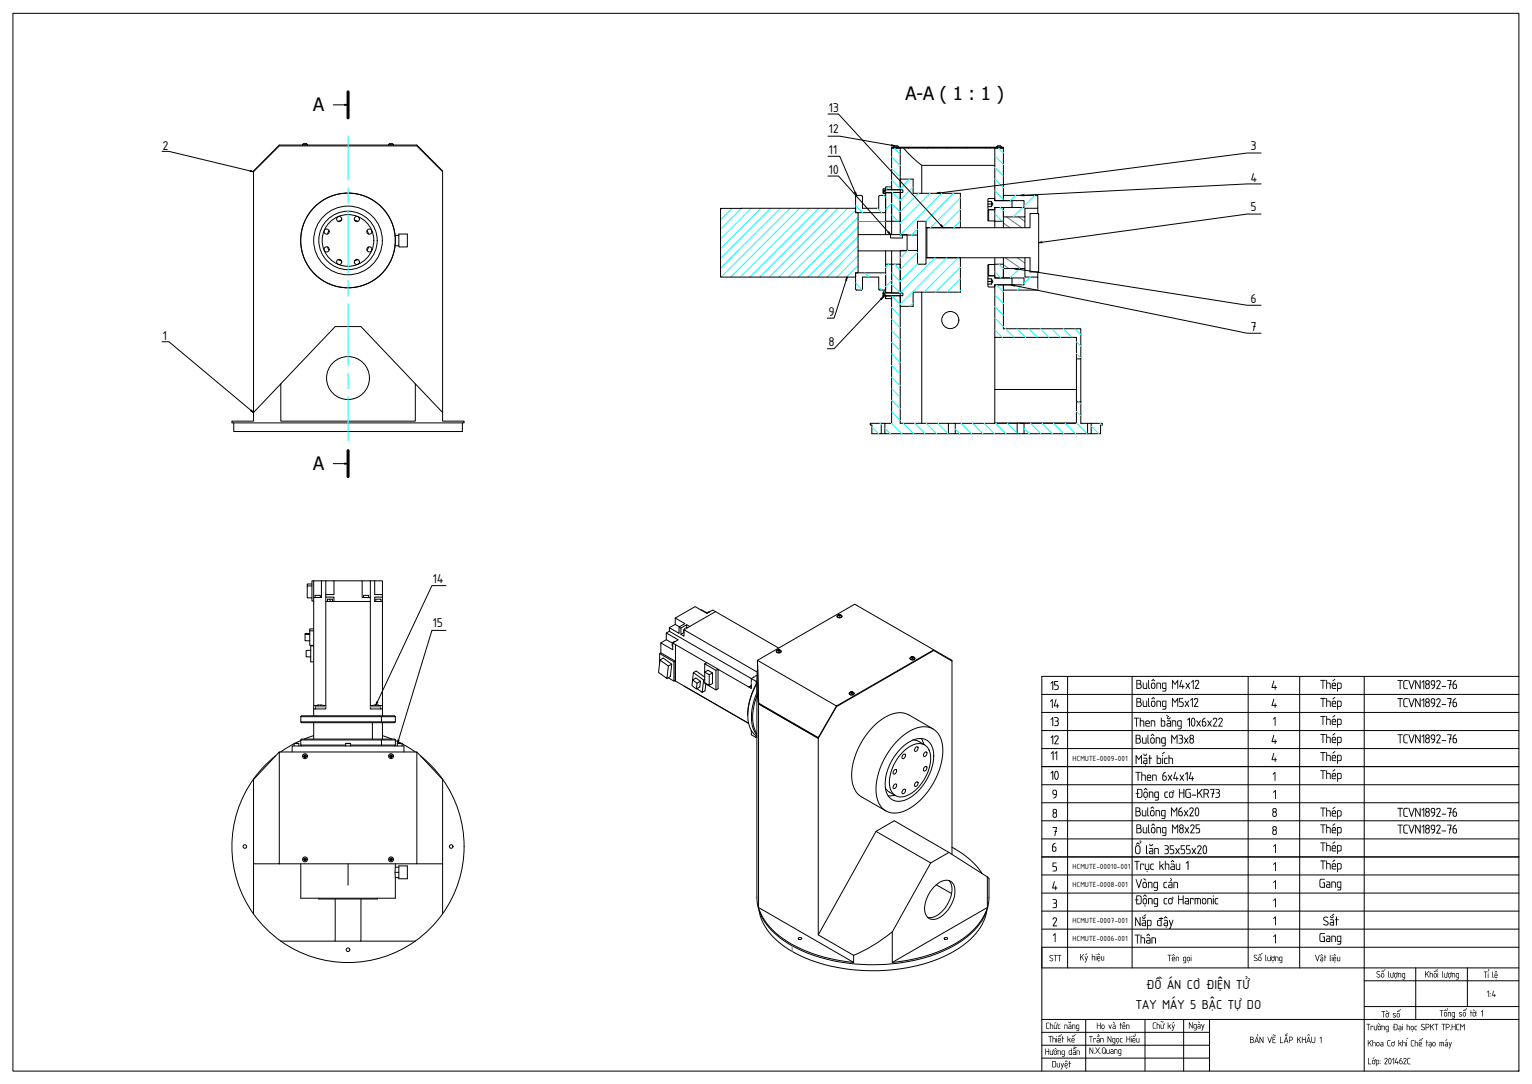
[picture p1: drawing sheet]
<svg xmlns="http://www.w3.org/2000/svg" width="594mm" height="420mm" viewBox="0 0 594 420" stroke-linecap="round" stroke-linejoin="round" font-family="sans-serif">
<g fill="none" stroke="#000" stroke-width=".39">
<path d="M5 5.2h584v410h-584zM62.8 58.7h2.7l32.8 7.8M117.3 56.1a1.33 1.33 0 0 1 1.9 0M117.4 56.2h1.9M129.2 40.6h5.8M133.6 40.4l1.4 .2-1.4 .3M150.7 56.1a1.33 1.33 0 0 1 1.9 0M150.7 56.2h1.9M321.1 44.2h4l40.7 44.1M321.1 52.8h4.5l21.4 3.7M345.7 56.1l1.3 .4h-1.4M489 59.3h-5.4l-120.3 15.6"/>
<path d="M97 66l1.3 .5h-1.3M98.3 66.5l10-9.9h53.3l10 9.9M98.3 66.5v-.2l10-10.1h53.3l10 10.1v.2M98.3 66.5v93.4l-32.8-27.4h-2.7M171.6 66.5v93.4M321.1 60.6h4.5l6.5 15.1M321.1 68.2h4.1l20.1 22.7v1.3h4.7v-1.3M331.8 74.4l.3 1.3-.7-1.1M364.5 74.5l-1.2 .4 1.3 .1M397.1 75.5l-1.4 .2 1.4 .2M489 71.3h-5.4l-87.9 4.4M127 95.7l.6 1.3"/>
<path d="M127.6 89.4l-.6 1.3M132.5 85.3l-1.4 .6M137.5 85.3l1.3 .5M142.4 89.4l.5 1.3M142.9 95.8l-.5 1.3M153.2 95.3h1.5M153.2 91.2h1.5M154.7 90.7h3.3v5h-3.3zM332.8 90.9v6.3M344.6 89.8l.7 1.1-1-.8M365 87.1l.8 1.2-1.1-.9M404 93.7l-1.2 .4h1.3"/>
<path d="M489 83h-5.4l-80.8 11.1M131.1 100.6l1.4 .6M138.8 100.6l-1.3 .5M327.9 108.6l.6-1.2-.2 1.4M328.5 107.4l-5.1 15.9h-2.6M341.5 115.8l1-.8-.7 1.1M342.5 115l-19.1 20.2h-2.6M392.2 110.4l91.4 18.8h5.4M393.2 104.1l90.4 14.2h5.4M393.5 110.5l-1.3-.1 1.3 .5M394.6 104.1h-1.4l1.4 .4M97.4 158.9l.9 1-1.2-.7"/>
<path d="M108.9 148.8l21.1-22.2h10l21.1 22.2M90 163.2h8.3v-3.3l10.6-11.1v14.4h52.2v-14.4l10.5 11.1v3.3h8.4v.7h-90zM90.6 163.9v3.4h88.7v-3.4M129.2 179.7h5.8M133.6 179.5l1.4 .2-1.4 .2M121 227.1h-1.9v4.6h1.9M121 226.4h-1.9v.7M121.6 225.1h-.6v7.9h.6M122.2 231.6v-.8h2v.8M124.6 225.1v6.5h-3v18.7M124.6 225.1h-3v6.5M124.6 225.1h1.7"/>
<path d="M126.3 231.4h3.2v1.7M126.3 230.5v2.6M127 233.1v-.9h1v.9M128 232.2h1v.9M129.5 225.1v5.4h-3.2M129.5 225.1h10.9v6.5h3.2M129.5 225.1h-3.2v5.4M140.4 225.1h3.2v6.5M141 231.6v-.8h2v.8M143.6 231.6v1.5M143.6 225.1h1.7M145.3 225.1h3v5.4"/>
<path d="M145.3 225.1v5.4h3M145.7 233.1v-.9h2.1v.9M148.3 230.5v.9h-3v1.7h3M148.3 231.4v43.4M172.9 227h-5.4l-21.7 46.3M261.8 239.6v2.4M271.7 236.3l2.5 1.3M275.1 237.2l-.3-.1-.7 .6M277.4 237.1l-1-.7-2.3 1.3-4.5-2.6-7.8 4.5 3.8 2.1-2.3 1.3M324.6 238.8a1.03 1.03 0 0 0 .9 .7 1.03 1.03 0 0 0 1-.7M324.7 238.6a.85 .85 0 0 1 1.1-.5 .85 .85 0 0 1 .4 1.1 .89 .89 0 0 1-1 .3 .89 .89 0 0 1-.5-.9zM325.1 238.4h.9a.45 .45 0 0 1-.5 .4 .45 .45 0 0 1-.4-.4z"/>
<path d="M325.2 238.4l.7 .1-.3 .2zM325.3 238.6h.1M325.4 238.3l-.1 .3M325.4 238.5l.4 .1M325.7 238.6h-.4M325.8 238.3v.3M120.1 244.5v5.6h1.5M120.1 245.9h-1.8v2.5h1.8M120.1 245.5h-1.8v.4M120.5 250.3h1.1v6.2h-1.1zM120.5 252.1h-1.8v2.5h1.8M121.6 256.5v17h1.6"/>
<path d="M121.6 243.8h-1.5v.7h1.5M172.9 244.3h-5.4l-13.4 43.8M255.8 253.3l5.5 3.2M255.9 255.8l-.5 4.8 3.2 2.4 .6-4.9M256.3 253l-.5 .3v3.6M258.4 245.4v2.5l2.4 1.4M258.4 247.9l-2.1 1.3M260.5 257.4l-1.3 .7-3.3-2.3 1.3-.7 3.3 2.3-.6 4.9-1.3 .7M260.9 250.4l-.3-.4 .3-.8v2.6l-4.6-2.6v3.8l5.5 3.2v7.5l-.5 .3v-7.5l.5-.3M261.8 248.7l-.9 .5M261.9 249.9l-1-.7 2.1-1.2-4.6-2.6 1.2-.7 31.8 18.3M263.5 243l-1.7-1-2.2 1.3"/>
<path d="M265.2 244.2v1l-1.2 .7M266.3 243.5h-.5l-.6 .6v2.5l-1.2-.7v-2.4l-.7-.5v2.5l-3.7-2.2v1.4M266.3 243.5h.1M266.3 242.1v1.4M267.5 242.8l-1.2-.7-2.3 1.4M273.3 257.3l.8-.5 4.3 2.6-.8 .4v7.6l.8-.4v-7.6l13 7.5v-3.9M273.3 257.3l4.3 2.5M273.3 257.3v3.2M274.1 256.9l-12.2-7v14.1l28.4 16.4-25.1-14.5M293.7 255.9l30.7 17.7-7.1 12.3-23.1-13.4zM293.8 258.5l-.3 7.4 .6 6.9M301 252.4a.98 .98 0 0 0 1 .7 .98 .98 0 0 0 .9-.7"/>
<path d="M301.1 252.2a1.12 1.12 0 0 1 1.7 0M301.1 252.2a.87 .87 0 0 0 .9 .8 .87 .87 0 0 0 .9-.7l-.1-.1M301.6 252a.41 .41 0 0 1 .5-.2 .41 .41 0 0 1 .2 .5h-.7zM301.6 252.1l.3-.2 .5 .2-.3 .2zM301.7 252.2h.5M301.7 252.3h.1M301.9 251.9l-.2 .4M302 251.2l-24.5-14.1-12.3 7 28.4 16.4M302.2 251.9v.3h-.3M352.9 255.2a1.03 1.03 0 0 0 .9 .6 1.03 1.03 0 0 0 1-.6M353 254.9a1.12 1.12 0 0 1 1.7 0M353 254.9a.85 .85 0 0 0 .8 .8 .85 .85 0 0 0 .9-.8"/>
<path d="M353.4 254.7a.41 .41 0 0 1 .5-.2 .41 .41 0 0 1 .3 .5h-.7zM353.5 254.8l.3-.2 .4 .3-.7 .1zM353.6 255h.1M353.8 254.6l-.2 .4M353.8 254.9h.3M353.9 254.9h.1M353.9 254.9h-.3M354.1 254.7v.2M362.1 251.9l-30.7-17.7-37.7 21.7 .5 16.9M369.2 256.2v-.3l-7.1-4-37.7 21.7M116.6 279.8h36.7M116.6 277.8v2"/>
<path d="M116.6 277.8l.4-.3h36l.3 .3M116.6 279.8l.4 .3h36l.3-.3M116.6 277.8h31.3M121.6 277.5v-2.7h4.7v-41.7h17.3v41.7h4.7v2.7M121.6 273.5v1.3M122.4 274v.8M122.5 273.8l-.1 .2M123.3 273.4l-.9 .5M123.3 273.4h.1M124.1 273.3l-.8 .1M124.2 273.3l.3 .1M124.5 273.3l.8 .1"/>
<path d="M124.6 273.3v.1M125.3 273.4l.9 .5M125.4 273.4h.1M125.5 273.5h.8M126.2 273.8l.1 .1M143.6 273.5h.9M143.7 273.8l-.1 .1M144.5 273.4h.1M144.6 273.4l-.9 .5M145.8 273.4h-1.2M145.8 273.3l.8 .1M145.8 273.3v.1"/>
<path d="M146.1 271.9l-.3 1.4 .7-1.1M146.6 273.4l.9 .5M146.6 273.4h.1M146.7 273.5h1.6M147.4 273.8l.1 .2M147.6 274v.8M153.3 277.8h-5.4v2M153.3 277.8v2M259.1 262.7l2.2 1.3M261.6 263.8l.3 .1M268.6 263.6l.3-2.9 4 2.9-.6 4.8-2-1.5M268.6 263.6l1.2-.8 1.8 1.3-.2 2.2-1.3 .7"/>
<path d="M268.6 263.6l1.7 1.2-.2 2.2-1.8-1.2zM268.9 260.7l1.1-.6 3.3 2.3M271.6 264.1l-1.3 .7M273.3 264.7l4.3 2.7M273.3 260.5l1.2-.7 1.8 1v4.1l-1.3 .7M273.3 260.5l1.7 1v4.1l-1.7-.9zM273.3 263.4l-.4 .2M273.7 265.1l-.3 2.7-1.1 .6M276.3 260.8l-1.3 .7M291.4 263l1.9 1.1v1M291.4 265.8l-1 .5 1-.5M292.6 262.2l-.4 .4"/>
<path d="M293.1 262l-.4 .2M293.5 264.5v83.4a20.3 20.3 0 0 0 9.4 16 62.1 62.1 0 0 0 38.2 10 57.5 57.5 0 0 0 34.7-11.4 19.6 19.6 0 0 0 7.7-14.6v-7.4l-.6-.6M293.5 269.7a16.8 16.8 0 0 0 0 14.6M293.5 268.5a18.4 18.4 0 0 0-.8 15.4l.8 1.1M293.5 264.8a22.8 22.8 0 0 0-3 16.5l1.3 2.5 1.7 1.6M293.5 264.7a26.3 26.3 0 0 0-3.5 12.5M293.5 264l-.2 .1M293.6 261.7l-2.2 1.3M294.1 272.8v78.9a27.8 27.8 0 0 0 16 15.9 64.1 64.1 0 0 0 20.9 5.4v-2.7l-13.7-7.9v-76.2M294.1 272.8l23.2 13.4 7.1-12.3 37.7-21.8 7.1 4.1v74.9M294.2 272.5v.3l23.1 13.4M329.3 268.8a1.01 1.01 0 0 0 1.6 .5"/>
<path d="M329.4 268.5a.97 .97 0 0 1 1-.4 .97 .97 0 0 1 .7 .9 .99 .99 0 0 1-1 .3 .99 .99 0 0 1-.7-.8zM329.8 268.3l.8-.1a.39 .39 0 0 1-.3 .5 .39 .39 0 0 1-.5-.4zM329.9 268.4l.7-.1v.2l-.3 .1zM330.2 268.2l-.2 .4 .3-.1M330.2 268.5h.1M330.6 268.3v.3M331.2 268.9l-.3 .3M331.2 268.8v.1M404 276.1h185M404 269.2h185M439 262.2v113M484 262.2v113"/>
<path d="M529 262.2v153M589 262.2h-185v113h185M106.9 292.9a45 45 0 0 0-4.9 65.8 45 45 0 0 0 65.9 0 45 45 0 0 0-4.9-65.8M108.3 291.5v43.3h-10v-32.7zM108.3 291.5h53.3v43.3h-53.3M113.3 291.5v-2.4h43.3v2.4M114 288.3l-5.1 3.2M114.1 288.2l1.7-.1 .1 1M114.1 288.2h1.8M114.1 288.2v.9M116.6 287l-2.2 1.1M116.6 286.8h36.7"/>
<path d="M116.6 286.8v2M116.6 286.8l.4-.3h36l.3 .3M116.6 288.8l.4 .3M116.6 288.8h17.4M118.1 292.8h.4v.7l-.6-.4zM121.6 285.1l-3.7 1.4M121.6 280.1v6.4M134 288.2h1.9M135.9 288.2l-1.7-.1-.2 1M135.9 288.2v.9M135.9 288.8h17.4M144.4 280.1v6.4"/>
<path d="M147.9 286.8v2M148.3 285.1l3.7 1.4M148.3 280.1v6.4M151.4 292.8l.6 .3-.2 .4h-.4zM153.3 287l2.3 1.1M153.3 286.8v2M153.3 288.8l-.3 .3M154.1 288.2h1.8M154.1 288.1v1M154.1 288.1l1.8 .1M154.3 286.8l-.2 1.3 .6-1.2M155.9 288.3l5.2 3.2"/>
<path d="M155.9 288.2v.9M161.6 291.5l10 10.6v32.7h-10M291.4 283.2v1.6l1.9 1.1v-.7M293.5 285.8l-.2 .1M317.3 285.9v.3M346.9 298.4l.2-.1a.8 .8 0 0 1 .7 .7 .8 .8 0 0 1-.7 .8l-.2 .2a.82 .82 0 0 1-.7-.8 .82 .82 0 0 1 .7-.8zM347.6 287.6a14.8 14.8 0 0 1 12-5.8 7.9 7.9 0 0 1 6 8.5 27.8 27.8 0 0 1-15 24.1 7.2 7.2 0 0 1-10.6-5.7 26.4 26.4 0 0 1 7.6-21.1zM349.8 289.6a9.1 9.1 0 0 1 9.1-3 7.4 7.4 0 0 1 3 8.5 20.2 20.2 0 0 1-11.2 15.1 5.4 5.4 0 0 1-7.4-5.8 20.6 20.6 0 0 1 6.5-14.8zM350 291.6a7.8 7.8 0 0 1 8.5-2.9 6.7 6.7 0 0 1 2.2 7.4 16.5 16.5 0 0 1-10.2 12.7 4.4 4.4 0 0 1-5.6-4.4 16.9 16.9 0 0 1 5.1-12.8zM350.3 292.4l.5-.1a.97 .97 0 0 1 .1 1.2 .97 .97 0 0 1-1.1 .4v-.6zM354 286.8l1.8 .3 2.7 1.6M355.1 289.6l.6-.2a.96 .96 0 0 1 .1 1.2 .96 .96 0 0 1-1.1 .4l-.1-.5z"/>
<path d="M357.3 286.3l1 2.3M358.4 297.5l.5-.4a.8 .8 0 0 1 .7 .8 .8 .8 0 0 1-.7 .8l-.4 .2-.4-.2zM358.6 291.6l.3-.1a.8 .8 0 0 1 .7 .7 .8 .8 0 0 1-.7 .8l-.2 .2a.8 .8 0 0 1-.7-.8 .8 .8 0 0 1 .6-.8zM361.8 282.5l-9.4-5.4a9.6 9.6 0 0 0-10.2 1.5 28.3 28.3 0 0 0-11.9 23.6 8.6 8.6 0 0 0 3.8 6.7l9.4 5.4M404 297.1h185M404 290.2h185M404 283.2h185M98.3 302v.1M171.6 302v.1M343.3 305.4l1.1 1.3 2.8 1.7M346.9 304l.2-.1a.8 .8 0 0 1 .7 .8 .8 .8 0 0 1-.7 .8l-.4 .2-.4-.3zM346.9 308.2l-2.5 .3"/>
<path d="M350.3 306l.5-.2a1.06 1.06 0 0 1 .2 1.2 1.06 1.06 0 0 1-1.1 .6l-.1-.7zM354.9 303.4l.8-.4a.96 .96 0 0 1 .1 1.2 .96 .96 0 0 1-1.1 .4zM404 318.1h185M404 311.2h185M404 304.2h185M98.3 334.8v19.4M116.6 334.8v13.3h36.7v-8M118.1 332.8h.4v.7l-.6-.4zM135 334.8v8.3M151.4 332.8l.6 .3-.2 .4h-.4zM153.2 338.1h1.5M153.3 336.1v4"/>
<path d="M153.3 334.8v1.3M153.3 336.1h1.4M154.7 335.6h3.3v5h-3.3zM171.6 334.8v19.4M339.7 322.2l21.2 12.3-14.9 26.7M360.9 334.5l7.1-4.1 14.9 9.5M368 330.4l-21.2-12.3-7.1 4.1-22.4 40.2M369.2 328.4a30.3 30.3 0 0 1 11.6 10.2M382.9 339.9v11.8a27.8 27.8 0 0 1-16 15.9 64.1 64.1 0 0 1-20.9 5.4v-11.8M404 339.1h185M404 332.1h185M404 325.2h185"/>
<path d="M123.6 348.1v.3h22.7v-.3M130 348.4v16.4h-21.1M140 348.4v16.4h-10M153.3 340.1h1.4M294.1 351.7l36.9 21.3M294.4 353a23.4 23.4 0 0 0 12.8 15.8 68.7 68.7 0 0 0 44.3 6.4 45.8 45.8 0 0 0 26.9-13.4l2.5-3.7 1.1-2.5 .7-2.6M362.2 343.7a5.6 5.6 0 0 1 6.5-2.1 5.9 5.9 0 0 1 1.1 6.8 11.5 11.5 0 0 1-7.6 8 3.5 3.5 0 0 1-3.7-4.2 13.3 13.3 0 0 1 3.7-8.5zM363.1 342.9l5.9 3.4M368 341.3a7.9 7.9 0 0 1-.5 9.1 9.3 9.3 0 0 1-7.1 5.3l-.7-.1M382.9 351.7l-36.9 21.3M404 353.1h185M404 346.2h185"/>
<path d="M140 364.8h21.1M309.6 363.6a.71 .71 0 0 1 .7-.3 .71 .71 0 0 1 .6 .6 .71 .71 0 0 1-.8 .3 .71 .71 0 0 1-.5-.6zM346 361.2l-8.1 5.6-6.9 3.5M366.2 363.6a.62 .62 0 0 1 .7-.3 .62 .62 0 0 1 .4 .7l-.8 .1zM404 360.1h185M549 375.2v19.9M569 375.2v14.9M589 367.2h-185v48M404 395.1h185M421 395.1v20.1M444 395.1v20.1M459 395.1v20.1"/>
<path d="M469 395.1v20.1"/>
<circle cx="126.7" cy="96.7" r=".99"/>
<circle cx="126.7" cy="89.8" r=".99"/>
<circle cx="131.5" cy="84.9" r=".99"/>
<circle cx="134.9" cy="93.2" r="18.4"/>
<circle cx="135" cy="93.2" r="13.3"/>
<circle cx="135" cy="93.2" r="11.3"/>
<circle cx="135" cy="93.2" r="10"/>
<circle cx="138.4" cy="84.9" r=".99"/>
<circle cx="143.2" cy="96.7" r=".99"/>
<circle cx="143.2" cy="89.8" r=".99"/>
<circle cx="131.5" cy="101.5" r=".99"/>
<circle cx="138.4" cy="101.5" r=".99"/>
<circle cx="135" cy="146.5" r="8.3"/>
<circle cx="118.3" cy="293.1" r=".95"/>
<circle cx="118.3" cy="293.1" r=".49"/>
<circle cx="118.3" cy="293.1" r=".32"/>
<circle cx="151.6" cy="293.1" r=".95"/>
<circle cx="151.6" cy="293.1" r=".49"/>
<circle cx="151.6" cy="293.1" r=".32"/>
<circle cx="94.9" cy="328.1" r=".7"/>
<circle cx="118.3" cy="333.1" r=".95"/>
<circle cx="118.3" cy="333.1" r=".49"/>
<circle cx="118.3" cy="333.1" r=".32"/>
<circle cx="151.6" cy="333.1" r=".95"/>
<circle cx="151.6" cy="333.1" r=".49"/>
<circle cx="151.6" cy="333.1" r=".32"/>
<circle cx="175" cy="328.1" r=".7"/>
<circle cx="135" cy="368.1" r=".7"/>
</g>
<path d="M265.8 243.5l.2 .2M122.4 274h3.9M122.5 273.9h3.8M143.6 274h4M143.7 273.9h3.8M291.4 264.5v.4M293 262.1l-.4 .2M307.2 366.6v2.2" fill="none" stroke="#808080" stroke-width=".39"/>
<!-- layer: 0 -->
<g fill="none" stroke="#000" stroke-width=".39">
<path d="M345.8 57.4h3.3v16.1h-3.3zM345.8 57.1h43.3v.3h-43.3zM346.5 56.9l.4-.4h1l.5 .4M346.5 56.9v.2M346.5 56.9h1.9M348.4 56.9v.2M350.4 57.4l3.4 3.6 3.6 3.1M352.5 57.1l-.3 .3M360 57.1l-.3 .3M367.5 57.1l-.3 .3M375 57.1l-.3 .3M382.5 57.1l-.3 .3"/>
<path d="M385.8 57.4h3.3v20.4h-3.3zM386.5 56.9l.5-.4h.9l.5 .4M386.5 56.9v.2M386.5 56.9h1.9M388.4 56.9v.2M332.1 75.7h2l.3 .4v4.6h6.4v-4.6l.3-.4h2l.3 .4v6.3h-11.6v-6.3zM342.4 73.7v.4M342.4 73.7h.5M342.6 74.5l-.2 .2M342.9 73.7l.2 .4-.2 .4h-.5v.4l1 .1v-.4M342.9 73.7v.8M342.9 74.1h-.5v.4"/>
<path d="M343.4 73.5v-.3h-.9l-.1 .5M343.4 74.8h2.4v11h-2.4zM343.4 72.4h2.4v1h-2.4zM343.5 74.6h.1M343.5 73.5h.1M343.5 73.6l6.6 .1-.1 .9h-6.5M343.5 73.6l-.4 .4M345.8 74.6h3.3v11.2h-3.3zM345.8 73.5v.1M345.8 74.6h.1M349.1 69.4h5v5.5h18.3v13.4h-13.3v-2.5h-3.3v5.3h-6.7zM357.4 64.1v10.8"/>
<path d="M357.4 64.1h28.4M383.1 78.1v1M384.4 78.1v2M384.4 79.1h-1.3v1M389.1 75.7h13.3v5h-5v3.4h-8.3v-3.7h8v-2.6h-8zM279.4 80.8l52.4-.1v1.7h1v8.5h19v6.3h-19v8.5h-1v1.7h-52.4zM343.4 85.8v5.1M343.4 97.2v5.2M345.8 85.8v5.1M345.8 97.2v5.2M349.1 97.1h6.7v5.3h3.3v-2.5h13.3v13.3h-18.3v5.5h-5zM355.8 91.1v6"/>
<path d="M359.1 88.3v11.6M359.4 88.3h40v-5.5h3.4v22.6h-3.4v-5.5h-40zM383.4 81.3l-.3 .3v3.8l.3 .2h2.4M383.4 81.3h2.4M383.4 81.3v4.3M385.8 85.8h3.3v2.5M385.8 85.8v-5.4h3.3v5.4M385.8 85.8v2.5M385.8 99.9v2.5M385.9 80.4l-.1 .8h-2.4l-.3-.2v-.9h1.3l.6-1-.6-1h-1.3v-.9l.3-.3h2.4l.1 .8 6.3 .1 .2 .2v2.2l-.2 .2h-6.3M389.1 99.9v2.5M397.4 84.1v4.2"/>
<path d="M397.4 99.9v4.2M402.4 80.7v2.1M331.8 105.7h11.6v6.4l-.3 .3h-2l-.3-.3v-4.7h-6.4v4.7l-.3 .3h-2l-.3-.3zM342.4 114.5l.1 .5h.9v-.4M342.4 113.7h.5M342.4 114.5h.5M342.9 113.7l.2 .4-.2 .4M342.9 113.7v.8M342.9 114.1h-.5v.4M343.4 113.5v-.3h-.9l-.1 .9M343.4 114.8h2.4v.9h-2.4zM343.4 102.4h2.4v11h-2.4z"/>
<path d="M343.5 114.6h.1M343.5 113.5h.1M343.5 113.6l6.6 .1-.1 .9h-6.5M345.8 114.6h3.3v49.5h18.7v4h-24.7v-4h2.7zM345.8 102.4h3.3v11.1h-3.3zM345.8 113.5v.1M345.8 114.6h.1M357.4 113.2v50.9M383.1 108.1v1M383.4 102.5l-.3 .3v3.8l.3 .2h2.4M383.4 102.5h2.4M383.4 102.5v4.3"/>
<path d="M384.4 108.1v2M384.4 109.1h-1.3v1M385.8 110.4h3.3v17h30v11.7h-1.7v-8.3h-31.6zM385.8 102.4v5.3h3.3v-5.3M385.8 102.4h3.3M385.9 110.4l-.1 .9h-2.4l-.3-.3v-.9h1.3l.6-1-.6-1h-1.3v-.9l.3-.3h2.4l.1 .8h6.3l.2 .3v2.2l-.2 .2h-6.3M389.1 104.1h8.3v3.3h5v5h-13.3v-2h8v-2.7h-8zM402.4 105.4v2M385.8 130.8v20.2h31.6M417.4 139.1v16.6M419.1 139.1v25h2.6v4M385.8 151v13.1h-15.4"/>
<path d="M419.1 155.7h-1.7v8.3h-31.6h31.6M337.5 164.1h4.2v4h-3.6v-3.3h-.6zM341.7 164.1h1.4M341.7 168.1h1.4M367.8 164.1h2.6v4h-2.6M370.4 168.1h51.3M394.4 168.1v-4h2.7v4M421.7 164.1h1.4v4h-1.4M423.1 164.1h4.3v.7h-.6v3.3h-3.7"/>
<circle cx="368.5" cy="124.1" r="3.3"/>
</g>
<path d="M389.1 86.4l2.5 1.9M389.9 99.9l5.9 4.2M390.3 84.1l6 4.2M394.5 99.9l2.9 2.1M394.9 84.1l2.5 1.8M389.1 102.6l2.1 1.5" fill="none" stroke="#58ba48" stroke-width=".39"/>
<g fill="none" stroke="#0ff" stroke-width=".39">
<path d="M135 52.7v17.1M346.9 57.4l2.2 2.3M387.2 57.4l1.9 1.9M135 72.8v6M331.8 79.8l2.6 2.6M342.7 75.7l.7 .8M344.7 72.4l-1 1M345.8 69.8l3.3 3.4M345.8 65.3l3.3 3.4M345.8 60.8l3.3 3.4M346.1 74.6l3 3M352.7 69.4l-3.6 3.6"/>
<path d="M354.1 72.5l-5 5.1M356.2 74.9l-7.1 7.1M360.7 74.9l-11.6 11.6M365.2 74.9l-16.1 16.1M369.7 74.9l-10.9 10.9M372.4 76.7l-11.6 11.6M385.8 73.9l3.3 3.3M385.8 69.4l3.3 3.3M385.8 64.9l3.3 3.3M385.8 60.4l3.3 3.4M393.8 75.7l-2 2.1M401.2 75.7l-4.1 4.2"/>
<path d="M135 81.7v24M280.1 80.8l-.7 .6M283.8 80.8l-4.4 4.4M287.6 80.7l-8.2 8.2M291.3 80.7l-11.9 11.9M295.1 80.7l-15.7 15.7M298.8 80.7l-19.4 19.4M302.6 80.7l-23.2 23.2M306.3 80.7l-26.7 26.7M310 80.7l-26.6 26.7M313.8 80.7l-26.7 26.7M317.5 80.7l-26.7 26.7"/>
<path d="M321.2 80.7l-26.6 26.7M325 80.7l-26.7 26.7M328.7 80.7l-26.6 26.7M331.8 81.4l-26 26M332.8 84.2l-23.2 23.2M332.8 88l-19.5 19.4M332.8 91.7l-15.8 15.7M332.8 95.4l-12 12M332.8 99.2l-8.3 8.2M340.2 80.7l1.7 1.7M343.4 81.2l2.4-2.4 3.3 3.3M345.8 83.3l2.4 2.5"/>
<path d="M352 97.1l-2.9 2.9M355.8 97.8l-6.7 6.7M355.8 88.8l-2.3 2.3M362.6 99.9l-13.5 13.6M367.1 99.9l-18 18M371.6 99.9l-13.3 13.3M372.4 81.2l-7.1 7.1M372.4 85.6l-2.6 2.7M385.8 82.9l2.8 2.9M387.8 80.4l1.3 1.3M396.6 80.4l-3.7 3.7M135 108.8v6"/>
<path d="M135 117.8v24M331.8 109.7l2.5 2.5M332.8 102.9l-4.5 4.5M335.3 105.7l1.7 1.7M340.8 111.2l1.2 1.2M342.8 105.7l.6 .7M344.6 102.4l-1.2 1.2M345.8 108.8l-2.4 2.3M345.8 119.2l3.3 3.4M345.8 114.7l3.3 3.4M345.8 110.2l3.3 3.3M345.8 105.7l3.3 3.4"/>
<path d="M346.9 102.4l2.2 2.2M354.1 117.4l-1.3 1.3M355.8 102.3l-6.7 6.7M372.4 103.6l-9.6 9.6M372.4 108.1l-5.1 5.1M372.4 112.6l-.7 .6M385.8 118.8l3.3 3.3M385.8 114.3l3.3 3.3M385.8 105.3l2.4 2.4M386.3 110.4l2.8 2.8M387.4 102.4l1.7 1.8M395.4 104.1l-3.7 3.6"/>
<path d="M396.5 110.4l-2 2M399.5 107.4l-2.4 2.4M402.4 112l-.4 .4M345.8 137.2l3.3 3.3M345.8 132.7l3.3 3.3M345.8 128.2l3.3 3.3M345.8 123.7l3.3 3.3M385.8 127.8l2.9 3M385.8 123.3l3.3 3.3M389.9 127.4l3.3 3.4M394.4 127.4l3.3 3.4M398.9 127.4l3.3 3.4"/>
<path d="M403.4 127.4l3.3 3.4M407.9 127.4l3.3 3.4M412.3 127.4l3.4 3.4M416.8 127.4l2.3 2.3M417.4 137l1.7 1.7M417.4 132.5l1.7 1.7M135 144.8v5.9M135 153.8v17M345.8 159.6l3.3 3.4M345.8 155.2l3.3 3.3M345.8 150.7l3.3 3.3M345.8 146.2l3.3 3.3"/>
<path d="M345.8 141.6l3.3 3.4M417.4 159.5l1.7 1.6M418.2 155.7l.9 .9M338.1 165.4l2.7 2.7M341.3 164.1l.4 .5M343.1 165.9l2.1 2.2M345.8 164.1l3.9 4M350.2 164.1l4 4M354.7 164.1l4 4M359.2 164.1l4 4M363.7 164.1l4 4M370.4 166.3l1.8 1.8"/>
<path d="M372.7 164.1l4 4M377.2 164.1l4 4M381.6 164.1l4.1 4M386.1 164l4.1 4.1M390.6 164l3.8 3.9M395.1 164v.1M397.1 166.1l2 2M399.6 164l4 4.1M404 164l4.1 4.1M408.5 164l4.1 4.1M413 164l4.1 4.1M417.4 164l4.2 4.1"/>
<path d="M423.1 165.1l3 3M426.6 164.1l.6 .7"/>
</g>
<!-- layer: 0 -->
<path d="M332.8 85.9h10.6" fill="none" stroke="#808080" stroke-width=".39"/>
<path d="M135 35.6v10.1M135 174.7v10" fill="none" stroke="#000" stroke-width="1.2"/>
<!-- layer: Nhap -->
<path d="M529 390.1h60M529 380.2h60M404 400.1h65M404 405.1h65M404 410.1h65" fill="none" stroke="#000" stroke-width=".39"/>
<path d="M414 262.2v113M504 262.2v113" fill="none" stroke="#000" stroke-width=".39"/>
<g fill="#000">
<path d="M457.3 270.6h1.5l-.1 .2h-1.1v1.1h.8l.6 .6-.1 1-.6 .5-1-.1 1.1-.3 .3-.3-.2-.9-1.2-.3zM458 263.6l.3 .1-.6 2.3h.8v-.6l.2-.1 .1 .7 .6 .1-.6 .2-.1 .7-.2-.7-1.2-.1zM459.4 271.6h.3l.6 .9 .8-.9-.6 1.2 .6 1.2-.8-.9-.6 .8h-.3l.7-1.1zM459.8 264.6h.3l.5 .9 .6-.9 .3 .1-.7 1.1 .6 1.2-.8-.9-.8 .9 .6-1.2zM461.5 271.3l1-.7-.1 3.4-.2-.1v-2.8l-.5 .5zM461.9 264.3l1-.7-.1 3.4-.3-.1v-2.8l-.4 .5zM463.1 270.9l.8-.4 .7 .5-.1 .9-1.1 1.8h1.2l-.1 .3-1.6-.1 1.4-2.4-.3-.6-.9 .5zM463.4 263.9l1-.4 .6 .6v.7l-1.2 1.9h1.1l.1 .3-1.7-.1 1.4-2.4-.5-.6-.8 .5zM470.7 278.3l.7-.1 .6 .6-.1 .6-1.1 1.9h1.1v.3h-1.6l1.4-2.5-.4-.6-.9 .5zM472.5 278.6l1.1-.4 .5 .5v.7l-1.2 1.9h1.2v.3h-1.7l1.4-2.5-.4-.6-.9 .5zM559.1 272.9l1.7 .2-1.7 .1zM559.1 265.9l1.7 .2-1.7 .1z"/>
<path d="M561.2 270.6l1.7 .2-.3 1.4 .3 .2-.4 .1-.4 1.6-.2-.2 .3-1.4-.3-.3h.3l.3-1.2h-1.2zM561.2 263.7h1.7l-.3 1.5 .3 .2-.4 .2-.4 1.5-.2-.2 .3-1.3-.3-.3 .3-.1 .3-1.3h-1.3zM451.5 293.9l1.2-.2v.3l-1 .3 .1 1.4 .9 .1v.3h-.9l-.4-.4zM453.2 292.7l.3 .1v.9h.9l.4 .4v2l-.3-.1v-1.6l-.2-.4h-.8v2l-.3 .1zM457 284.8h1.1l.6 .6-.3 .9 .3 .5v.8l-.6 .6h-1l-.1-.2 1.4-.4v-.8l-1.1-.4 .9-.4 .2-.6-1.3-.3zM460.3 299.2l.3 .1-.1 3.3-.3-.1v-2.7l-.7 .3zM459.2 285.8l.8 .9 .6-.8h.3l-.7 1.1 .6 1.2-.8-.8-.8 .8 .6-1.2zM463.9 279.3h.3l.6 .8 .8-.9-.6 1.2 .6 1.2-.8-.8-.6 .8h-.3l.7-1.2zM468.2 279.3h.3l.5 .8 .6-.9 .3 .1-.7 1.1 .6 1.2-.8-.8-.6 .8h-.2l.6-1.2zM559.1 286.9l1.7 .2-1.7 .1zM561.2 284.6l1.7 .1-.3 1.5 .3 .2-.4 .2-.4 1.5-.2-.2 .3-1.3-.3-.3 .3-.1 .3-1.3h-1.3zM457.4 300.3h.3l.6 .8 .5-.8h.4l-.7 1.2 .6 1.1-.8-.8-.8 .8 .6-1.1z"/>
<path d="M459.1 314h.3l.5 .9 .9-.9-.7 1.2 .7 1.2-.9-.9-.8 .9 .6-1.2zM461.7 299.3l.3 .1-.6 2.2h.8v-.7h.3v.7l.6 .2-.6 .2v.6l-.3-.1v-.5l-1.3-.2zM461.4 313.3l.8-.4 .6 .5 .1 .7-1.2 2h1.1v.3h-1.6l1.4-2.6-.5-.5-.8 .5zM461.7 319.8l.9-.3 .6 .6v.7l-1.2 1.9h1.1l.1 .3-1.7-.1 1.4-2.3-.4-.7-.9 .5zM464.2 305.8l.4 .1v1.5l1.5-1.6h.2l-1 1.4 .9 2-1.2-1.8-.4 .5v1.3h-.4zM469.2 305.8l1.7 .1-.3 1.4 .3 .3-.4 .1-.4 1.5-.2-.2 .3-1.3-.3-.2 .4-.2 .2-1.2h-1.2zM471.3 305.8h1.2l.5 .6-.3 .9 .3 1.3-.6 .6h-1l-.1-.2 1.3-.3v-1l-1-.4 .9-.2 .2-.6-.4-.4h-.9zM559.1 315.4l1.7 .2-1.7 .1zM561.2 313.1l1.7 .1-.3 1.5 .3 .2-.4 .1-.4 1.6-.2-.2 .3-1.4-.3-.3h.3l.3-1.2h-1.2zM455.9 334.8h.4v1.8l.3 .2h.7v-2h.4l-.1 2.3-1.1 .1-.5-.4zM460 327.7h1.5l-.1 .3h-1.1v1h.8l.6 .6v.9l-.6 .6-1.1-.1 1-.2 .4-.4-.3-1-1.1-.2zM459.4 320.6l.9 .9 .6-.9 .3 .1-.7 1.1 .6 1.2-.8-.9-.8 .9 .6-1.2z"/>
<path d="M460.6 333.8h.3l-.1 3.4-.3-.1v-2.8l-.4 .4-.3-.1zM462.1 328.7l.9 .9 .5-.9h.3l-.6 1.2 .6 1.2-.8-.9-.6 .8h-.3l.7-1.1zM463.6 319.6l1.6 .1-1.2 .2v1l.9 .1 .4 .5v1l-.4 .5h-1.3l.1-.3h1l.3-.5-.3-.9-1.1-.1zM464.4 328l.9-.4 .6 .6v.6l-1.2 2h1.2v.3l-1.7-.1 1.4-2.3-.3-.7-1 .5zM559 322l1.8 .1-1.6 .1zM561.2 319.7h1.7l-.3 1.5 .3 .2-.4 .1-.4 1.6-.2-.2 .3-1.4-.3-.2 .3-.1 .3-1.2h-1.3zM453.3 356.6h.3l.6 1.7 .5-1.6 .3-.1-1.2 3.4h-.5l.7-1.2zM455.1 341.9l1.5 .1 .1 2.3-.2-.1v-1.8l-.4-.3h-.7v2.1h-.3zM463.3 348.1l2.2 .2 .2 2.2h-.4l-.1-2-.6-.1-.1 2.2-.2-2.2h-.7v2l-.3 .1zM468.2 348.2l1.6 .1 .1 2.2-.3-.1-.2-2h-.9v2.1h-.3zM471.2 348.3l1.2-.2v.3l-1 .2v1.4l.9 .2 .1 .3-1.3-.2zM410.1 370.2h1.5l-.6 .2-.1 2.2-.2-2.2z"/>
<path d="M418.9 369.8l.2 .1v1.1l1.2-1.1-.7 .9 .7 1.5-.9-1.3-.3 .3v.9l-.2 .1zM423.4 369.9h.2v.6l1 .3v1.5h-.2l-.2-1.5h-.6v1.4h-.2zM426.9 370.6h.3l.2 1.5h.5v-1.4l.3-.1v1.7l-1.2-.2zM446.5 363.3l1.6 .2 .1 2.2-.3-.1v-1.7l-.3-.3h-.7v2l-.4 .1zM491.5 370.9l.2-.1 .1 1.4 .7 .1v-1.5h.4l-.3-.5 .3 .1-.2 2.1-1.2-.2zM494.5 370.8l1.2 .2v1.5h-.2l-.1-1.4h-.6v1.4h-.3zM515.7 370.1l.2 .1 .2 2.4-.4-.2zM518.5 370.8l.2 .2 .2 1.3h.5v-1.4h.3v1.7l-1.1-.2zM539.1 377.2l.2 .1v1.2l.8 .2v-1.4l.4-.1-.3-.5 .4 .1-.3 2.1-1.1-.2zM542.1 377.2l1.2 .2v1.5l-.4-1.5h-.6v1.5l-.2-.1zM559.2 376.4h.2l.2 2.5-.4-.4zM560 377.2h.2l.1 1.3 .7 .2v-1.5l.4-.1-.3-.4 .4 .2-.4 2-1.1-.3z"/>
<path d="M563 377.2l1.1 .1 .1 1.6h-.2l-.2-1.5h-.5v1.4h-.3zM578.8 376.6h.2l.2 2.5-.5-.4zM412.7 397.1l1.1 .2 .1 1.6-.2-.1-.1-1.4h-.7v1.4h-.2zM415.7 397.2l1.2 .1v1.6l-.3-1.5h-.6v1.4h-.3zM434.4 396.4h.3v.7l.5 .1-.5 .2-.1 1.5-.4-1.6zM436.7 397.1l1.2 .2 .1 1.5h-.3l-.1-1.4h-.7v1.4h-.2zM452.8 396.4l.3-.1v1.4l.9-.7-.5 .6 .5 1.2-.7-1-.4 1zM465.8 397l.2-.1 .4 1.2 .4-1.1h.3l-.9 2.4-.4-.1 .5-.8zM540.2 392.8l1 .1-.9 .1 .9 .7-.1 .6h-1v-.3h1l-1-.6zM548.7 397.7h.8l-.7 .3v.9l.7 .2v.2l-.9-.2zM551.2 397l.4-.2 .8 .2-1.1 .3 .2 .5 1 .7-.4 .8-1-.3 .1-.2 .5 .3 .6-.2-.1-.5-1-.6zM554.6 396.9h.2v1.1l1.1-1.1h.2l-.8 .9 .7 1.5-.8-1.3-.4 .4v.9h-.2z"/>
<path d="M556.2 396.9h1.5l-.6 .2v2.2h-.2v-2.2zM559 396.9h1.5l-.6 .2-.1 2.2-.2-.1v-2.1zM562.9 396.9h.3v.9h1v-.9h.2v2.4h-.2v-1.2h-1v1.2h-.3zM564.9 397l1-.1-.9 .4v1.6l.9 .4h-.8l-.4-.3zM565.8 392.5l.4-.2 .6 .1v.2h-.8l.9 .7-.1 .7-1-.1v-.2h.9l-.9-.7zM566.2 396.9l.9 .9 .9-.9-.1 2.4h-.2v-1.9l-.6 .8-.6-.8v1.8l-.3 .1zM570.3 391.5h.2v.8h.5l-.5 .2-.1 1.5-.1-1.5h-.3zM574.4 392l.7-.5-.1 2.5-.2-2-.3 .3zM412 401.6l.2 .7 .5 .1-.5 .1-.1 1.6-.2-1.6h-.2zM414 401.6h.2v1.3l1-.5-.5 .5 .4 1.2-.6-1-.3 .9h-.3zM414.6 411.3h.2v.7h.5l-.5 .2v1.5h-.2v-1.5h-.3l.3-.2zM417.5 407.2l1.1 .2v1.5l-.4-1.5h-.5v1.5h-.2z"/>
<path d="M429 406.8l.3-.1 .2 1.5h.5v-1.4h.3l-.1 1.7-1.1-.2zM432.1 406.8l1.1 .1 .1 1.5h-.2l-.2-1.4h-.6v1.4h-.2zM434.4 402.5l.8-.2v.3l-.7 .2 .1 .9 .6 .1v.3l-.9-.3zM436.8 401.6l.3 .1v.9h.9v-.9l.3-.1v2.5l-.3-.2v-1.1h-.9v1.2h-.3zM440.6 402.4h.2l.2 1.4h.6v-1.4h.2v1.7l-1.1-.2zM503 401.9h.3v1.1l1.2-1.1-.7 .9 .6 1.5-.8-1.3-.3 .4v.8l-.3 .1zM504.9 401.8l.2 .1v.9h1v-.9h.3l-.1 2.4-.2-1.2h-1v1.2l-.3-.1zM508.6 401.8l.2 .1v1.7l.4 .5 .5-.3 .1-1.9h.2v1.8l-.4 .6h-.6l-.4-.5zM511.7 402.3l.8-.4-.1 2.4-.2-.1v-1.9l-.2 .2zM539.8 410.6l.8-.5v2.4h-.2v-2l-.4 .3zM541.4 410.1l.2 .1-.4 1.6h.6l.1-.5 .1 .5 .4 .1-.4 .1v.5l-.2-.5-.9-.1zM544.4 410.2l.6-.2 .4 .5-.9 1.8h.9v.2h-1.2l.9-1.7-.2-.5-.6 .4z"/>
<path d="M545.8 410.3l1.1-.2-1 .4v1.6l1 .2v.2h-.9l-.3-.4zM547.2 403.3l1.2-.2-1.1 .5v1.4l.3 .3h.7v.3l-1.1-.3zM548.6 403.1h.3v.8h.6l.3 .3v1.4l-.4-1.5h-.5v1.5l-.3-.1zM553.2 403.1l.2 .8h.5l-.5 .2v1.5l-.3-1.5h-.2zM558.2 403.9h1.5l.3 1.7-.3-.1v-1.3l-.5-.1v1.4l-.2 .1v-1.5h-.5v1.5h-.2zM561.8 403.9l.6 1.2 .4-1.2h.2l-.8 2.5-.5-.2 .5-.7z"/>
<path d="M466.4 279.9l.1 1.2 .7 .1 .3-.3-.1-.8zM466.4 278.7l.7-.5 .4 .1-1.1 1.2 .8 .1 .6 .5v1l-.7 .5-.7-.1-.3-.5v-1.6z"/>
<path d="M518.6 278.6h1.2l.4 .5v1.5l-.5 .4h-.8l-.1 1.1-.3-.1zM518.9 278.9v1.8l.9-.1 .1-1.5z"/>
<path d="M518.6 271.6h1.1l.5 .5v1.5l-.5 .4h-.8l-.2 1.1-.2-.1zM518.9 271.9v1.8h.7l.3-.3v-1.2z"/>
<path d="M518.5 264.6h1.3l.4 .5v1.5l-.4 .4h-.9l-.1 1.1-.3-.1zM518.9 264.9v1.8l.9-.1v-1.6z"/>
<path d="M563.6 272.4l.1 1.1 .7 .2 .3-1zM563.6 271.2l1.1-.5-1.1 1.2 1 .2 .4 .5v.9l-.6 .6-.8-.1-.3-.5v-1.4z"/>
<path d="M563.6 265.3l.1 1.2 .7 .2 .3-.3v-.7zM563.9 263.9l.8-.2-1.1 1.3 1 .1 .4 .7-.1 .9-.6 .4-.7-.1-.3-.7v-1.6z"/>
<path d="M450.7 293.8h.3l-.1 2.3-.2-.1zM450.7 292.1l1-.6-.8 .8zM450.6 292.9a.25 .25 0 0 1 .5 0 .25 .25 0 0 1-.5 0z"/>
<path d="M461.4 287.3a.7 .7 0 0 0 1.4 0 .7 .7 0 0 0-1.4 0zM461.4 285.1l1-.3 .6 .6-.4 .9 .3 .3 .1 1.1-.7 .5-.7-.1-.3-.4-.1-.8 .4-.6-.4-.5zM461.6 285.6a.55 .55 0 0 0 1.1 0 .55 .55 0 0 0-1.1 0z"/>
<path d="M518.6 299.6h1.2l.4 .5v1.5l-.5 .4h-.8l-.1 1.1-.3-.1zM518.9 299.9v1.8l.9-.1 .1-1.5z"/>
<path d="M518.6 292.6h1.1l.5 .5v1.5l-.5 .4h-.8l-.2 1.1-.2-.1zM518.9 292.9v1.8h.7l.3-.3v-1.2z"/>
<path d="M518.5 285.7l1.3-.1 .4 .5v1.5l-.5 .4h-.8l-.1 1.1-.3-.1zM518.9 285.9v1.8h.8l.2-1.5-.2-.3z"/>
<path d="M563.6 286.3l.1 1.2 .7 .2 .3-.3v-.7zM563.6 285.2l1.1-.6-1.1 1.3 .9 .1 .5 .5v.9l-.5 .7-.8-.1-.4-.5v-1.4z"/>
<path d="M463.9 313.4l-.3 1.7 .3 .8 .4 .2 .4-.8v-1.2l-.2-.7zM463.6 313.2l.9-.2 .5 1v1.6l-.8 .8-.6-.3-.2-.6-.1-1.4z"/>
<path d="M466.7 305.9l1.3-.1 .7 .5 .1 .9-.6 .6 .5 1.4-.9-1.4h-.7v1.3l-.4 .1zM467.1 306.1v1.4l1.2-.3 .1-.7-.3-.3z"/>
<path d="M518.6 314.1h1.1l.5 .5v1.5l-.5 .4h-.8l-.2 1.1-.2-.1zM518.9 314.4v1.8l.8-.1 .2-1.4z"/>
<path d="M563.6 314.9l.1 1.1 .7 .2 .3-1zM563.6 313.7l1.1-.6-1.1 1.4 1.3 .4 .1 1.1-.5 .6-.8-.1-.4-.5v-1.4z"/>
<path d="M454 334.8l1-.1 .5 .4v2l-1.1 .1-.5-.4 .2-.9 1.1-.1-.1-.6-1-.1zM454.3 336.2v.6h.9v-.7zM454 334l.7-.7 .7 .8-.3 .1-.4-.4-.5 .4z"/>
<path d="M467 328l-.3 1.9 .3 .7 .3 .2 .4-.9v-1.1l-.2-.7zM466.7 327.9l.8-.2 .5 .8v1.7l-.6 .9-.6-.1-.4-.6-.1-1.2z"/>
<path d="M518.5 334.6h1.2l.5 .5v1.5l-.5 .4h-.8l-.2 1.1-.2-.1zM518.9 334.9v1.8h.7l.3-.3v-1.2z"/>
<path d="M518.6 327.6h1.1l.5 .5-.1 1.7-1.2 .2-.2 1.1zM518.9 327.9v1.7h.8l.2-1.4z"/>
<path d="M518.6 320.6h1.2l.4 .5v1.5l-.3 .4h-1l-.1 1.1-.3-.1zM518.9 320.9v1.8l.9-.1 .1-1.5z"/>
<path d="M563.6 321.4l.1 1.1 .7 .2 .3-1zM563.6 320.2l1.1-.5-1.1 1.2 1.1 .2 .3 .5-.1 1.1-.5 .4-.7-.1-.4-.5v-1.4z"/>
<path d="M451.4 356.6l1-.1 .4 .4 .1 2-1.1 .1-.6-.4 .2-.9 1.2-.1-.2-.7h-1zM451.7 358l-.1 .5 1 .1v-.7zM451.3 355.8l.8-.7 .6 .8-.7-.3-.5 .4zM452 359.4a.25 .25 0 0 1 .5 0 .25 .25 0 0 1-.5 0z"/>
<path d="M453.1 341.9l1-.1 .5 .3v2.2h-1.1l-.5-.4 .2-.9 1.1-.1-.1-.7-1-.1zM453.4 343.3v.5l.9 .1v-.7zM453.7 340.5l.7 .2-.4 .9-.3-.1 .5-.7z"/>
<path d="M466.2 348.4l.5-.3 1 .3 .1 1.5-.4 .5-.7 .1-.5-.3zM466.5 348.6l-.1 1.3 .8 .2 .3-.3-.1-1.1-.3-.3z"/>
<path d="M470.4 348.1l.3 .2-.2 2.3zM470.3 347.3a.25 .25 0 0 1 .5 0 .25 .25 0 0 1-.5 0z"/>
<path d="M518.5 341.9l.4-.2 1.2 .1v2.8l-.4 .5h-1.1l.1-.3h.9l.2-.7h-1l-.3-.3zM518.8 342.1v1.5l1 .1v-1.7z"/>
<path d="M420.6 370.6h.2l.4 1.2 .4-1.2h.3l-.8 2.4h-.5l.5-.8zM420.8 370l.8-.4-.5 .6z"/>
<path d="M424.9 370.6h.3l-.1 1.7-.2-.1zM424.9 370a.2 .2 0 0 1 .4 0 .2 .2 0 0 1-.4 0z"/>
<path d="M425.8 370.9l-.1 .4h.7l-.1-.5zM425.6 370.7l.6-.2 .4 .3 .1 .8h-1v.3l.9 .2v.2l-1.1-.2zM425.5 370l.6-.4 .5 .5zM426 372.7a.17 .17 0 0 1 .3 0 .17 .17 0 0 1-.3 0z"/>
<path d="M458.9 370.9h1.1v2.1l-.4 .3h-.7l.8-.3v-.4h-.7l-.3-.3zM459.1 371.1l-.1 1.2 .7 .1v-1.3z"/>
<path d="M460.3 371.1l.4-.3 .6 .2 .2 1.1-.3 .4-.6 .1-.3-.3zM460.6 371.2l-.1 .9 .4 .3 .3-.2v-.9zM460.8 373a.18 .18 0 0 1 .3 0 .18 .18 0 0 1-.3 0z"/>
<path d="M461.7 370.9h.3v1.7l-.3-.1zM461.7 370.2h.3v.3z"/>
<path d="M493.5 373a.17 .17 0 0 1 .3 0 .17 .17 0 0 1-.3 0zM493.4 371.1l-.2 .9 .5 .3 .3-1zM493.2 371h1l-.2-.6 .5 .3-.6 1.8-.9-.3z"/>
<path d="M496.1 371l1.2-.2v2.2l-.4 .3h-.7l.8-.3v-.5l-.9-.2zM496.3 371.1v1.1l.7 .1v-1.2z"/>
<path d="M516.4 370.8l.3 .1-.1 1.7zM516.4 370.3a.2 .2 0 0 1 .4 0 .2 .2 0 0 1-.4 0z"/>
<path d="M517.2 371.2v.4h.7l-.1-.5zM517 371.1l.3-.3 .7 .2 .2 .8h-1v.4l.9 .1v.3l-1.1-.3zM517.1 370.2l.5-.4 .4 .6-.4-.3-.4 .4zM517.5 373a.17 .17 0 0 1 .3 0 .17 .17 0 0 1-.3 0z"/>
<path d="M518.5 362.9l.4-.2 1.2 .1v2.8l-.4 .5h-1.1l.1-.3h.9l.2-.7h-1l-.3-.3zM518.8 363.1v1.5l1 .1v-1.7z"/>
<path d="M541.1 379.3a.17 .17 0 0 1 .3 0 .17 .17 0 0 1-.3 0zM541 377.4l-.1 1 .4 .3 .3-.3v-.7zM540.7 377.4l.5-.3 .5 .3 .2-.3-.3-.3 .4 .1-.2 1.6-.3 .3-.6 .1-.2-.3z"/>
<path d="M543.7 377.3h1.2v2l-.3 .3h-.9l.9-.3v-.4h-.7l-.3-.4zM544 377.4l-.1 1.1 .7 .2v-1.3z"/>
<path d="M562 379.3a.18 .18 0 0 1 .3 0 .18 .18 0 0 1-.3 0zM561.9 377.5l-.2 .9 .5 .3 .3-.3v-.7zM561.6 377.4l.5-.3 .5 .3 .2-.3-.3-.2h.4l-.4 1.9-.9-.2z"/>
<path d="M564.6 377.4l1.2-.2v2.1l-.3 .3h-.8l.7-.2 .1-.5-.9-.2zM564.9 377.4l-.1 1.1 .7 .2v-1.3z"/>
<path d="M579.9 377.6l-.2 .5h.8l-.2-.5zM579.6 377.6l.4-.3 .7 .3v.7h-1v.3l1 .5-1.1-.3zM579.6 376.7l.5-.4 .5 .6-.5-.3-.4 .3zM580 379.5a.2 .2 0 0 1 .4 0 .2 .2 0 0 1-.4 0z"/>
<path d="M414.4 397.1l1 .3v1.5l-1.1-.2 .1-.8 .8-.1-.1-.4h-.7zM414.6 398.1v.5h.6v-.5zM414.3 396.1l.6 .3 .4-.4v.2l-.6 .4z"/>
<path d="M417.3 397.3l1.2-.1v2.1l-.4 .3-.7-.1 .7-.2 .2-.4-1-.3zM417.5 397.5v1l.8 .1v-1.2z"/>
<path d="M431.5 397.2l1.1 .1v1.6l-1.2-.3 .2-.7 .8-.1-.1-.4zM431.7 398.1v.5h.7v-.5zM431.6 396.2l.8 .5z"/>
<path d="M435.6 397.4l-.2 .4h.8l-.1-.3zM435.3 397.4l.3-.3 .7 .3 .1 .7h-1v.3l.2 .2h.8v.3l-1.1-.2zM435.3 396.5l.6-.4 .4 .6-.5-.3-.4 .3z"/>
<path d="M454.3 397.1h.3l.4 1.2 .4-1.2h.2l-.8 2.4h-.5l.5-.8zM454.6 396.5l.7-.4-.5 .6z"/>
<path d="M541.7 392.9l.4-.3 .7 .3-.2 1.4-.9-.1zM542 393l-.2 .9 .4 .3 .4-.2v-.8zM541.7 392.1l.5-.5 .5 .6zM542.6 391.6l.7-.4-.6 .6z"/>
<path d="M552.8 396.9h1.1l.4 .6-.2 .7-1 .2v.9l-.3-.1zM553.1 397.1v1l.9-.2-.1-.7z"/>
<path d="M560.6 396.9h1.2l.4 .6-.3 .7-1 .2-.1 .9-.2-.1zM560.9 397.1v1l.9-.2-.1-.8z"/>
<path d="M567.3 392.6l.4-.3 .6 .2 .2 .9-.2 .5-.5 .1-.4-.2zM567.6 392.6l-.1 .9 .5 .3 .3-.9-.3-.4zM567.4 391.7l.5-.4 .5 .5zM568.2 391.2l.7-.3-.5 .5z"/>
<path d="M571.2 391.3l.7 .5zM571.4 392.6l-.1 .9 .4 .3 .3-.3v-.7zM571.2 392.5l.4-.2 .6 .2-.2-.6 .4 .1-.1 1.6-.3 .4-.9-.3z"/>
<path d="M572.5 393.7a.2 .2 0 0 1 .4 0 .2 .2 0 0 1-.4 0zM572.5 392.7a.2 .2 0 0 1 .4 0 .2 .2 0 0 1-.4 0z"/>
<path d="M413.2 412.3l-.1 .5h.7l-.1-.5zM413 412.2l.3-.2 .6 .2 .2 .8h-1v.3l.9 .2v.2l-1.1-.2zM413 411.4l.4-.4 .5 .6-.5-.3-.4 .3zM413.3 414.2a.2 .2 0 0 1 .4 0 .2 .2 0 0 1-.4 0z"/>
<path d="M414.5 407.4l.9-.2v-.8h.3l-.1 2.5-1.1-.2zM414.8 407.4l-.1 1.1 .7 .1v-1.2z"/>
<path d="M415.9 402.6l-.2 .5h.8l-.1-.4zM415.6 402.5l.5-.2 .5 .2 .1 .8h-1v.4l1 .3-1.1-.1zM415.6 401.7l.6-.4 .4 .5-.5-.2-.4 .4zM416.4 401.3l.8-.4-.6 .5z"/>
<path d="M416.1 407.2l1 .1v1.6l-1.1-.2 .2-.7 .8-.1-.2-.5h-.7zM416.3 408.2l.1 .4h.6v-.5zM416.4 406.2l.7 .5-.5-.3-.4 .4zM416.3 405.8l.4-.1 .8 .3-.4 .2z"/>
<path d="M430.8 406.7l1 .3v1.4l-1.2-.1 .2-.8h.8l-.2-.5h-.7zM430.8 407.8l.1 .4h.7v-.5z"/>
<path d="M431.4 402.5l1.1-.1v2.1l-.3 .3h-.8l.8-.3v-.4h-.6l-.3-.3zM431.6 402.6v1.2h.6v-1.2z"/>
<path d="M432.8 402.6l.5-.3 .5 .2 .2 1.1-.2 .4-.9-.1zM433.2 402.6l-.2 .9 .5 .3 .3-1zM433.2 404.5a.2 .2 0 0 1 .4 0 .2 .2 0 0 1-.4 0z"/>
<path d="M433.6 407l1.2-.3-.2 2.5h-.9v-.2l.8-.1 .1-.4-1-.3zM433.9 407v1.1l.7 .1v-1.2z"/>
<path d="M438.6 402.4l.2 .1v1.6l-.2-.1zM438.6 401.7a.17 .17 0 0 1 .3 0 .17 .17 0 0 1-.3 0z"/>
<path d="M439.4 402.7l-.1 .4h.8l-.1-.4zM439.2 402.6l.4-.3 .6 .3 .1 .8h-1v.3l.9 .1 .1 .3-1.1-.2zM439.2 401.7l.5-.4 .5 .6-.5-.3-.3 .4zM440 400.7l.5 .2-.3 .6-.1-.1 .3-.4z"/>
<path d="M498.7 402.3l-.3 1.1h.7zM498.7 401.8l.8 2.5-.3-.6h-.9l-.2 .5h-.2zM498.3 401l.3 .4 .6-.4v.4l-.6 .2zM498.6 400.9l.7-.4-.6 .6z"/>
<path d="M499.8 401.8l1.1 .1 .4 .5-.3 .8-.9 .1-.1 1zM500.1 402.1v1l.8-.1 .1-.7z"/>
<path d="M507.5 402.3l-.4 1.1h.7zM507.3 401.9h.2l.8 2.4-.4-.6h-.9l-.2 .5h-.2zM507 401.2l.5-.4 .4 .6-.4-.3-.4 .3z"/>
<path d="M538.9 410.3l-.3 1.1 .1 .7 .3 .2 .3-1.4zM538.7 410.1h.6l.3 .8-.1 1.1-.4 .5-.5-.2-.2-.6z"/>
<path d="M542.9 411.3v.8l.6 .1 .1-.7zM542.9 410.4l.8-.3-.8 .9 1 .4v.7l-.5 .4-.8-.4z"/>
<path d="M545.4 403.9h.2l-.1 1.7-.2-.1zM545.4 402.6l.7-.3-.6 .5zM545.3 403.3a.17 .17 0 0 1 .3 0 .17 .17 0 0 1-.3 0z"/>
<path d="M550.4 404.2v.4h.8l-.3-.5zM550.2 404.1l.3-.2 .7 .1 .2 .8h-1v.4l.9 .1v.3l-1.1-.3zM550.3 403.3l.5-.5 .4 .6-.4-.3-.4 .4zM551.1 402.8l.7-.4-.5 .6z"/>
<path d="M554.1 403.9l1 .1v1.6h-.8l-.4-.3 .2-.6 .8-.1v-.4l-.8-.1zM554.3 404.9v.4h.6v-.5zM554.5 405.8l.2 .4z"/>
<path d="M555.6 404.1l.7-.2 .4 .3v.9l-.3 .4-.9-.2zM555.7 404.3v.7l.5 .3 .2-.9-.3-.3z"/>
<path d="M560.4 403.9h.8l.3 .3-.1 1.4-1.1-.2 .1-.7 .8-.1v-.4l-.8-.1zM560.6 404.9v.4h.6v-.5zM560.5 403.3l.7-.4-.6 .6z"/>
<circle cx="562.6" cy="399.2" r=".17"/>
</g>
<g font-size="7.2">
<text x="351.1" y="38.7">A-A ( 1 : 1 )</text>
<text x="121.4" y="43">A</text>
<text x="121.4" y="182">A</text>
</g>
<g font-size="5.4">
<text x="321.2" y="43.4">13</text>
<text x="321.2" y="51.5">12</text>
<text x="63" y="58">2</text>
<text x="321.2" y="59.6">11</text>
<text x="484.9" y="58.2">3</text>
<text x="321.2" y="67.3">10</text>
<text x="484.9" y="70.5">4</text>
<text x="484.9" y="81.8">5</text>
<text x="484.9" y="117.4">6</text>
<text x="321.2" y="122.6">9</text>
<text x="63" y="131.8">1</text>
<text x="484.9" y="128.4">7</text>
<text x="321.2" y="134.2">8</text>
<text x="167.7" y="226.1">14</text>
<text x="167.7" y="243.2">15</text>
<text x="407" y="267.5">15</text>
<text x="440.3" y="267">Bulông M4x12</text>
<text x="492.7" y="267.3">4</text>
<text x="511.8" y="267">Thép</text>
<text x="541.7" y="267.1">TCVN1892-76</text>
<text x="406.8" y="274.4">14</text>
<text x="440.3" y="274">Bulông M5x12</text>
<text x="492.7" y="274.3">4</text>
<text x="511.8" y="274">Thép</text>
<text x="541.7" y="274.1">TCVN1892-76</text>
<text x="407" y="281.5">13</text>
<text x="439.5" y="281.6">Then bằng 10x6x22</text>
<text x="493.2" y="281.3">1</text>
<text x="511.8" y="281">Thép</text>
<text x="407" y="288.5">12</text>
<text x="440" y="288.2">Bulông M3x8</text>
<text x="492.7" y="288.3">4</text>
<text x="511.8" y="288">Thép</text>
<text x="541.7" y="288.1">TCVN1892-76</text>
<text x="407.2" y="294.6">11</text>
<text x="440" y="296.1">Mặt bích</text>
<text x="492.7" y="295.3">4</text>
<text x="511.8" y="295">Thép</text>
<text x="407" y="302.3">10</text>
<text x="440.1" y="302.7">Then 6x4x14</text>
<text x="493.2" y="302.7">1</text>
<text x="511.8" y="302">Thép</text>
<text x="407.7" y="309.5">9</text>
<text x="440" y="309.2">Động cơ HG-KR73</text>
<text x="493.4" y="309.7">1</text>
<text x="407.8" y="317">8</text>
<text x="439.9" y="316.4">Bulông M6x20</text>
<text x="493" y="316.7">8</text>
<text x="511.8" y="316.5">Thép</text>
<text x="541.7" y="316.6">TCVN1892-76</text>
<text x="440.3" y="323">Bulông M8x25</text>
<text x="493" y="323.7">8</text>
<text x="511.8" y="323">Thép</text>
<text x="541.7" y="323.1">TCVN1892-76</text>
<text x="407.8" y="324.1">7</text>
<text x="407.6" y="330.2">6</text>
<text x="439.8" y="331.1">Ổ lăn 35x55x20</text>
<text x="493.4" y="330.7">1</text>
<text x="511.8" y="330">Thép</text>
<text x="407.8" y="337.8">5</text>
<text x="439.7" y="337.2">Trục khâu 1</text>
<text x="493.4" y="337.7">1</text>
<text x="511.8" y="337">Thép</text>
<text x="407.6" y="345.1">4</text>
<text x="440.2" y="344.3">Vòng cản</text>
<text x="493.4" y="344.7">1</text>
<text x="511.3" y="344.1">Gang</text>
<text x="407.8" y="352">3</text>
<text x="439.7" y="350.6">Động cơ Harmonic</text>
<text x="493.4" y="351.7">1</text>
<text x="407.8" y="359.1">2</text>
<text x="439.9" y="359">Nắp đậy</text>
<text x="493.4" y="358.6">1</text>
<text x="512.8" y="358.8">Sắt</text>
<text x="407.9" y="365.2">1</text>
<text x="439.8" y="365.8">Thân</text>
<text x="493.4" y="365.7">1</text>
<text x="511.3" y="365.1">Gang</text>
<text x="444.3" y="383.4">ĐỒ ÁN CƠ ĐIỆN TỬ</text>
<text x="440.5" y="391">TAY MÁY 5 BẬC TỰ DO</text>
</g>
<g font-size="3.9">
<text x="406.7" y="372.6">STT</text>
<text x="452.6" y="372.6">Tên gọi</text>
<text x="485.9" y="372.5">Số lượng</text>
<text x="509.8" y="372.6">Vật liệu</text>
<text x="533.5" y="378.9">Số lượng</text>
<text x="552.4" y="378.9">Khối lượng</text>
<text x="575.2" y="379.1">Tỉ lệ</text>
<text x="576.4" y="386.3">1:4</text>
<text x="535.5" y="394.4">Tờ số</text>
<text x="558.1" y="394">Tổng số tờ: 1</text>
<text x="405.4" y="398.9">Chức năng</text>
<text x="425.1" y="398.9">Họ và tên</text>
<text x="446.8" y="398.8">Chữ ký</text>
<text x="460.8" y="398.7">Ngày</text>
<text x="529.7" y="399.3">Trường Đại học SPKT TP.HCM</text>
<text x="406.4" y="404.1">Thiết kế</text>
<text x="422.2" y="404.1">Trần Ngọc Hiểu</text>
<text x="484.5" y="404.3">BẢN VẼ LẮP KHÂU 1</text>
<text x="530.2" y="405.6">Khoa Cơ khí Chế tạo máy</text>
<text x="405.1" y="408.9">Hướng dẫn</text>
<text x="407.8" y="413.7">Duyệt</text>
<text x="422.2" y="408.5">N.X.Quang</text>
<text x="530.2" y="412.5">Lớp: 201462C</text>
</g>
<g font-size="3.1">
<text x="415.9" y="294.9">HCMUTE-0009-001</text>
<text x="415.9" y="336.8">HCMUTE-00010-001</text>
<text x="415.9" y="343.8">HCMUTE-0008-001</text>
<text x="415.9" y="357.8">HCMUTE-0007-001</text>
<text x="415.9" y="364.8">HCMUTE-0006-001</text>
</g>
</svg>
